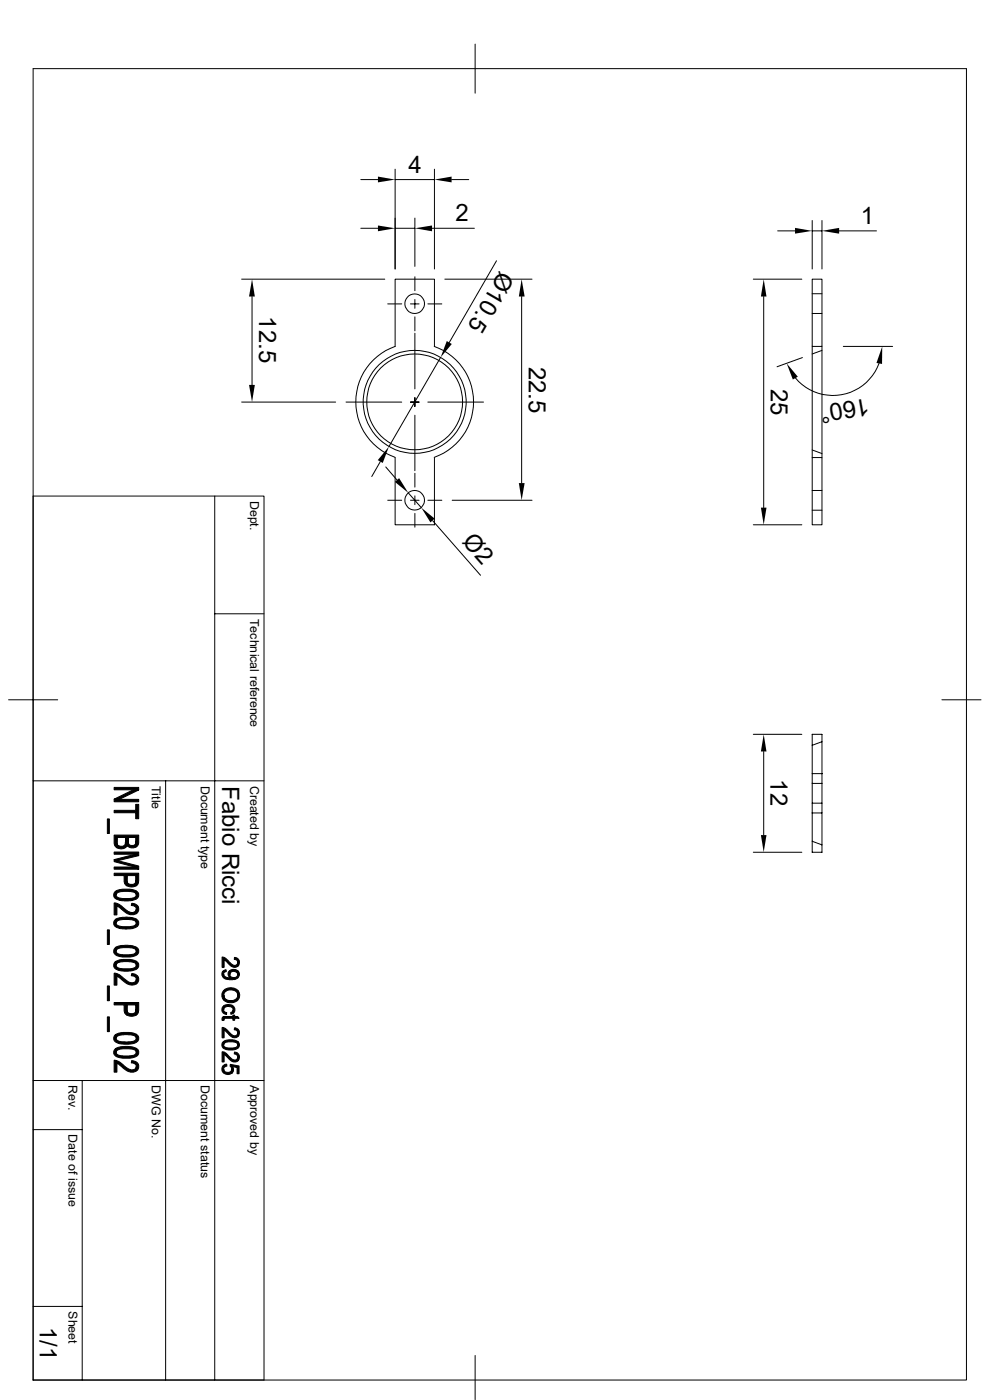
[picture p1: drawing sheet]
<svg xmlns="http://www.w3.org/2000/svg" width="210mm" height="297mm" viewBox="0 0 210 297" stroke-linecap="round" stroke-linejoin="round" font-family="sans-serif">
<g fill="none" stroke="#000" stroke-width=".21">
<path d="M7 14.6h198v278.2h-198zM100.8 9.4v10.4M76.5 38.1h3.7M83.8 35.9v21.2M83.8 38.1h8.4M92.2 35.9v21.2M95.8 38.1h3.6M51.3 59.2h30.3M76.5 48.4h3.7M83.8 48.4h4.2M88 46.3v10.2M88 58.7v3"/>
<path d="M91.7 48.4h8.9M94.4 59.2h18.5M105.3 55.3l-10 17.4M159.8 59.2h10.3M165 49h3.7M172.3 59.2h2.1v14.3h-2.1zM172.3 46.8v10.3M172.3 49h2.1M174.4 46.8v10.3M178 49h7.9M53.5 62.9v18.8M82.3 64.5h2.9"/>
<path d="M87.1 64.5h1.8M88 63.5v1.9M88 67.2v3M88 70.7v11.8M90.8 64.5h2.9M92.1 73.5a12.5 12.5 0 0 1 8.4 11.8 12.5 12.5 0 0 1-8.4 11.7M92.2 73.5v-14.3h-8.4v14.3a12.5 12.5 0 0 0-8.3 11.8 12.5 12.5 0 0 0 8.3 11.8v14.2h8.4v-14.2M93.5 75.8l-11 18.9M110.7 62.9v39.6M162 62.9v44.8M170.2 75.9l-5.4 1.9M172.3 73.5v23.6"/>
<path d="M172.3 62.3h2.1M172.3 66.5h2.1M174.4 73.5v23.6M174.4 74.3l-2.1 .8M178.9 73.5h10.5M186.5 77.1a10.4 10.4 0 0 1-17.8 3.1M51.3 85.3h19.9M73.4 85.3h11.8M80.7 97.9l-1.8 3.2M81.8 99.1l2.4 2.7M87.1 85.3h1.8M88 84.4v1.8"/>
<path d="M88 88.1v11.8M90.8 85.3h11.8M172.3 97.1h2.1v14.2h-2.1zM172.3 95.5l2.1 .7M7 105.2h49v187.6h-49M45.6 105.2v187.6M82.3 106.1h2.9M86.6 104.6l2.8 3.1M87.1 106.1h1.8M88 100.4v2.9M88 105.2v1.9M88 108.9v2.9"/>
<path d="M90.8 106.1h2.9M91.8 110.4l10.1 11.6M95.9 106.1h17M159.8 111.3h10.3M172.3 104.1h2.1M172.3 108.2h2.1M45.6 130.2h10.4M1.8 148.5h10.4M159.8 155.8h10.3M162 159.4v17.8M174.4 157.4l-2.1 .7M199.8 148.5h8.3"/>
<path d="M7 165.7h49M35.1 165.7v127.1M172.3 172.5v8.3h2.1v-8.3M172.3 164.1v-8.3h2.1v8.3M172.3 178.5l2.1 .7M172.3 166.2h2.1M172.3 170.4h2.1M174.4 164.1h-2.1v8.4M174.4 164.1v8.4h-2.1M159.8 180.8h10.3M7 239.6h10.4M7 229.2h49"/>
<path d="M17.4 229.2v63.6M7 277.2h10.4M100.8 287.6v9.3"/>
<circle cx="88" cy="64.4" r="2.07"/>
<circle cx="88" cy="85.3" r="10.9"/>
<circle cx="88" cy="85.3" r="10.2"/>
<circle cx="88" cy="106.1" r="2.07"/>
</g>
<g fill="#000" stroke="#000" stroke-width=".21">
<path d="M22.8 173.7h.4v3.1h-.4z" fill-rule="evenodd"/>
<path d="M24.8 177.7v.9a.91 .91 0 0 0 1 .9 .91 .91 0 0 0 .8-.9l-.1 1.3-.6 .2-1-.2-.1-.1z" fill-rule="evenodd"/>
<path d="M27.2 177.7v.8a.79 .79 0 0 0 .9 .9 .79 .79 0 0 0 .7-1v1.3l-.4 .2-.9-.1-.4-.3z" fill-rule="evenodd"/>
<path d="M24.2 171.9h4.6v-1.3h.6v3.1h-.6v-1.3h-4.6z" fill-rule="evenodd"/>
<path d="M24.2 177.2h5.2v1.9l-.6 .6v-2h-1.6l-.1 1.8-.1-.1-.4 .4v-2.1h-1.8v2.1l-.5-.4-.1-.4z" fill-rule="evenodd"/>
<path d="M24.2 169.5l5.2 .1v.5h-5.2z" fill-rule="evenodd"/>
<path d="M24.2 167h5.2v.6h-5.2z" fill-rule="evenodd"/>
<path d="M24.2 169.5l4.1-1.9h1.1l-4.1 2z" fill-rule="evenodd"/>
<path d="M22.8 197.3h.4v3.1h-.4z" fill-rule="evenodd"/>
<path d="M26.9 185.8v.9a.95 .95 0 0 0 .9 .9 .95 .95 0 0 0 1-.7v-.2v1.3a2.16 2.16 0 0 1-1.9-.1z" fill-rule="evenodd"/>
<path d="M24.7 188.9l1.3-.3 2.1 .1 .8 .3v.9a1.46 1.46 0 0 0-1.6-.8h-.4a2.26 2.26 0 0 0-2.2 .6l-.1 .2v-.8z" fill-rule="evenodd"/>
<path d="M24.2 191.6a5.6 5.6 0 0 1 2.9 1.7 1.09 1.09 0 0 0 1.8-.4v.9a2.76 2.76 0 0 1-3.2-1l-.9-.6v1.9h-.6z" fill-rule="evenodd"/>
<path d="M24.6 194.9l1.4-.3h2l.9 .4v.8a1.46 1.46 0 0 0-1.6-.7h-.4a2.01 2.01 0 0 0-2.3 .7z" fill-rule="evenodd"/>
<path d="M24.2 182.4l5.2 1.3v.7l-.8-.5-4.4-1.1z" fill-rule="evenodd"/>
<path d="M24.2 182.4l4.5-1.2 .7 .3-4.5 1.1z" fill-rule="evenodd"/>
<path d="M24.2 185.3h5.2l-.1 2.2-.5 .5v-2.2h-1.9v2.1l-.5-.5-.1-1.6h-2.1z" fill-rule="evenodd"/>
<path d="M24.4 189.2l.2-.1v.8a1.41 1.41 0 0 0 1.7 .7h.4a2.2 2.2 0 0 0 2.2-.6v-1a1.05 1.05 0 0 1 .5 1.2 1.05 1.05 0 0 1-1.1 .8l-1.9 .1a2.48 2.48 0 0 1-2.3-1v-.4z" fill-rule="evenodd"/>
<path d="M27.9 191.6a1.23 1.23 0 0 1 1.4 .7 1.23 1.23 0 0 1-.4 1.5l-.1-1.3-.4-.3-.5-.1z" fill-rule="evenodd"/>
<path d="M24.4 195.2l.2-.2v.8a1.78 1.78 0 0 0 2.1 .8h.1a2.01 2.01 0 0 0 2.1-.7v-.9a1.05 1.05 0 0 1 .5 1.2 1.05 1.05 0 0 1-1.1 .7l-1.9 .2a2.35 2.35 0 0 1-2.3-1v-.5z" fill-rule="evenodd"/>
<path d="M24.2 183.9h4.4l.8 .5h-5.2z" fill-rule="evenodd"/>
<path d="M24.2 180.8h5.2v.7l-.7-.3h-4.5z" fill-rule="evenodd"/>
<path d="M22.8 209.2h.4v3.1h-.4z" fill-rule="evenodd"/>
<path d="M22.8 215.7h.4v3.2h-.4z" fill-rule="evenodd"/>
<path d="M26.9 213.2v1a.95 .95 0 0 0 .9 .8 .95 .95 0 0 0 1-.6v-.2v1.2a2.16 2.16 0 0 1-1.9-.1z" fill-rule="evenodd"/>
<path d="M24.6 200.9l1.2-.3 2.4 .1 .7 .3v.8a1.46 1.46 0 0 0-1.6-.8h-.4a2.26 2.26 0 0 0-2.2 .7l-.1 .1z" fill-rule="evenodd"/>
<path d="M24.6 203.9l1.6-.4 1.9 .1 .8 .3v.9a1.46 1.46 0 0 0-1.6-.8h-.4a2.26 2.26 0 0 0-2.2 .6l-.1 .2z" fill-rule="evenodd"/>
<path d="M24.2 206.5a5 5 0 0 1 2.7 1.6 1.17 1.17 0 0 0 2-.3v.9a2.76 2.76 0 0 1-3.2-1l-.9-.6v1.9h-.6z" fill-rule="evenodd"/>
<path d="M24.6 219.4l1.6-.4 1.9 .1 .8 .3v.9a1.39 1.39 0 0 0-1.6-.8h-.4a2.99 2.99 0 0 0-2.2 .5l-.1 .3z" fill-rule="evenodd"/>
<path d="M24.4 201.1l.2-.1v.8a1.66 1.66 0 0 0 1.9 .8h.3a2.1 2.1 0 0 0 2.1-.7v-.9a1.05 1.05 0 0 1 .5 1.2 1.05 1.05 0 0 1-1.1 .7l-1.7 .1a2.22 2.22 0 0 1-2.5-1.1z" fill-rule="evenodd"/>
<path d="M24.4 204.1l.2-.1v.8a1.41 1.41 0 0 0 1.7 .7h.4a2.53 2.53 0 0 0 2.1-.5l.1-1.1a1.05 1.05 0 0 1 .5 1.3 1.05 1.05 0 0 1-1.1 .7l-1.5 .1a2.53 2.53 0 0 1-2.7-1v-.4z" fill-rule="evenodd"/>
<path d="M27.9 206.5a1.23 1.23 0 0 1 1.4 .7 1.23 1.23 0 0 1-.4 1.5l-.1-1.3-.4-.3-.5-.1z" fill-rule="evenodd"/>
<path d="M24.2 212.7h5.2l-.1 2.2-.5 .5v-2.2h-1.9v2.1l-.5-.5-.1-1.6h-2.1z" fill-rule="evenodd"/>
<path d="M47.2 215.9l.3-.3v.9h-.4z" fill-rule="evenodd"/>
<path d="M47.4 206l.6-.3v.4l-.5 .4-.1 .9a1.02 1.02 0 0 1 0-1.4z" fill-rule="evenodd"/>
<path d="M47.3 213.5l.1-.1 .2 1.2 .5 .2-.1 .4a1.03 1.03 0 0 1-.9-.6 1.03 1.03 0 0 1 .2-1.1z" fill-rule="evenodd"/>
<path d="M48.7 206l.2 1.4a.92 .92 0 0 1-.2-1.4z" fill-rule="evenodd"/>
<path d="M49.4 214.2l.1 .8-.5 .2-.1-.4 .5-.3z" fill-rule="evenodd"/>
<path d="M47.4 213.4a1.55 1.55 0 0 1 2.4 .7v.5l-.3 .4-.1-.8a1.12 1.12 0 0 0-1.7-.5l-.2 .5z" fill-rule="evenodd"/>
<path d="M47.1 203l.7 .2 .8 .9a1.11 1.11 0 0 0 1.7 .4l.1-.3v.8a1.82 1.82 0 0 1-2.3-1l-.6-.4v1.6h-.4z" fill-rule="evenodd"/>
<path d="M47.1 218l.8 .2 .8 .9a1 1 0 0 0 1.6 .3l.1-.3v.8a1.59 1.59 0 0 1-2.1-.7l-.8-.7v1.7h-.4z" fill-rule="evenodd"/>
<path d="M48.7 206a1.48 1.48 0 0 1 1.8 0l-.1 .8a.84 .84 0 0 0-.8-.7 .84 .84 0 0 0-.8 .7z" fill-rule="evenodd"/>
<path d="M47.4 210.1l.9-.5h1.4l.7 .5v1.1a1.51 1.51 0 0 0-2.4-.9l-.5 .6-.1 1.2a1.63 1.63 0 0 1 0-2z" fill-rule="evenodd"/>
<path d="M47.5 215.6h1.9v-.3h.4v.3h.6l.3 .4h-.9v.5h-.4v-.5h-1.6l-.3 .3z" fill-rule="evenodd"/>
<path d="M49.7 203.1a1.06 1.06 0 0 1 1.1 .7 1.06 1.06 0 0 1-.4 1.2v-1.1l-.2-.2-.5-.2z" fill-rule="evenodd"/>
<path d="M47.5 206.7a1.16 1.16 0 0 0 1.4 .7v-.3a.9 .9 0 0 0 1.5-.3l.1-.8a1.19 1.19 0 0 1 0 1.4 1.19 1.19 0 0 1-1.3 .5l-1.6-.3-.2-.2z" fill-rule="evenodd"/>
<path d="M49.7 218.1a1.04 1.04 0 0 1 1.1 .6 1.04 1.04 0 0 1-.4 1.2v-1.1l-.3-.3h-.4z" fill-rule="evenodd"/>
<path d="M47.5 211.2a1.54 1.54 0 0 0 2.6 .7l.3-.6 .1-1.2a1.63 1.63 0 0 1 0 2 1.63 1.63 0 0 1-1.8 .6l-.7-.1-.5-.3z" fill-rule="evenodd"/>
<path d="M24.6 222.4l1.2-.4 2.4 .1 .7 .3v.9a1.46 1.46 0 0 0-1.6-.8h-.4a2.26 2.26 0 0 0-2.2 .6l-.1 .2z" fill-rule="evenodd"/>
<path d="M24.2 224.9a5.1 5.1 0 0 1 2.7 1.6 1.18 1.18 0 0 0 2-.2v.9a2.52 2.52 0 0 1-3.1-.9l-1-.7v1.9h-.6z" fill-rule="evenodd"/>
<path d="M24.4 219.6l.2-.1v.8a1.53 1.53 0 0 0 1.9 .7l.3 .1a2.69 2.69 0 0 0 2-.6l.1-1.1a1.04 1.04 0 0 1 .5 1.2 1.04 1.04 0 0 1-1 .8l-1.6 .1a2.53 2.53 0 0 1-2.7-1v-.5z" fill-rule="evenodd"/>
<path d="M24.4 222.6l.2-.2v.9a1.66 1.66 0 0 0 1.9 .7h.3a2.1 2.1 0 0 0 2.1-.6v-1a1.05 1.05 0 0 1 .5 1.2 1.05 1.05 0 0 1-1.1 .8l-1.7 .1a2.22 2.22 0 0 1-2.5-1.1z" fill-rule="evenodd"/>
<path d="M27.9 225a1.24 1.24 0 0 1 1.4 .6 1.24 1.24 0 0 1-.3 1.5l-.1 .1-.1-1.4-.3-.2-.6-.1z" fill-rule="evenodd"/>
<path d="M47.3 226.1l.8-.3v.4l-.6 .4v1a1.12 1.12 0 0 1-.2-1.5z" fill-rule="evenodd"/>
<path d="M47.5 226.8a.87 .87 0 0 0 .8 .7 .87 .87 0 0 0 .8-.7l.1 .9a1.4 1.4 0 0 1-1.7-.1z" fill-rule="evenodd"/>
<path d="M49.3 226.3a1.04 1.04 0 0 1 0 1.3z" fill-rule="evenodd"/>
<path d="M47.5 220.9l1-.3 1.4 .1 .5 .2v.8a1.3 1.3 0 0 0-1.6-.7 1.06 1.06 0 0 0-1.3 .7z" fill-rule="evenodd"/>
<path d="M47.1 223.1l.6 .2 .9 .9a1.23 1.23 0 0 0 1.7 .5l.1-.4v.8a1.86 1.86 0 0 1-2.3-.9l-.6-.5v1.6h-.4z" fill-rule="evenodd"/>
<path d="M48.9 225.8l1.8 .3v1.7h-.4v-1.3l-1-.2-.1 1.4-.1-1.1-.3-.4z" fill-rule="evenodd"/>
<path d="M47.2 221.1l.2-.1 .1 .7a1.41 1.41 0 0 0 1.7 .6 1.02 1.02 0 0 0 1.2-.6v-.8a1.03 1.03 0 0 1 .3 1.3 1.03 1.03 0 0 1-1.2 .5h-1.1a1.09 1.09 0 0 1-1.1-.4 1.09 1.09 0 0 1-.1-1.2z" fill-rule="evenodd"/>
<path d="M49.7 223.2a1.07 1.07 0 0 1 1.1 .7 1.07 1.07 0 0 1-.4 1.2v-1.1l-.2-.3-.5-.1z" fill-rule="evenodd"/>
</g>
<g fill="#000">
<path d="M80.2 37.5l3.6 .6-3.6 .6zM92.2 38.1l3.6-.6v1.2zM80.2 47.8l3.6 .6-3.6 .7zM88 48.4l3.7-.6v1.3zM168.7 48.3l3.6 .7-3.6 .6zM174.4 49l3.6-.7v1.3zM53.5 59.2l.6 3.7h-1.3zM94.8 72.3l1 .7-2.3 2.8zM110.7 59.2l.6 3.7h-1.2zM162 59.2l.6 3.7h-1.2zM187.2 73.5l-.1 3.7-1.2-.2zM52.8 81.7h1.3l-.6 3.6z"/>
<path d="M82.5 94.7l-1.3 3.5-1.1-.6zM166.9 77.1l2.3 2.8-1 .6zM83.8 102.2l.9-.8 1.9 3.2zM89.4 107.7l2.8 2.3-.9 .8zM110.1 102.5h1.2l-.6 3.6zM161.4 107.7h1.2l-.6 3.6zM162 155.8l.6 3.6h-1.2zM161.4 177.2h1.2l-.6 3.6z"/>
</g>
<g font-size="5.1">
<text x="86.7" y="36.6">4</text>
<text x="96.6" y="47">2</text>
<text x="182.6" y="47.5">1</text>
<text x="106.1" y="57.2" transform="rotate(120 106.1 57.2)">Ø10.5</text>
<text x="55" y="67.1" transform="rotate(90 55 67.1)">12.5</text>
<text x="112.2" y="77.8" transform="rotate(90 112.2 77.8)">22.5</text>
<text x="163.5" y="82.5" transform="rotate(90 163.5 82.5)">25</text>
<text x="184.1" y="84.4" transform="rotate(170 184.1 84.4)">160°</text>
<text x="97.9" y="115" transform="rotate(49 97.9 115)">Ø2</text>
<text x="47.1" y="166.7" transform="rotate(90 47.1 166.7)">Fabio Ricci</text>
<text x="163.4" y="165.3" transform="rotate(90 163.4 165.3)">12</text>
<text x="8.4" y="281.4" transform="rotate(90 8.4 281.4)">1/1</text>
</g>
<g font-size="2.6">
<text x="53.1" y="106.3" transform="rotate(90 53.1 106.3)">Dept.</text>
<text x="53.1" y="131.3" transform="rotate(90 53.1 131.3)">Technical reference</text>
<text x="32.2" y="166.7" transform="rotate(90 32.2 166.7)">Title</text>
<text x="42.6" y="166.7" transform="rotate(90 42.6 166.7)">Document type</text>
<text x="53.1" y="166.7" transform="rotate(90 53.1 166.7)">Created by</text>
<text x="14.5" y="230.2" transform="rotate(90 14.5 230.2)">Rev.</text>
<text x="32.2" y="230.2" transform="rotate(90 32.2 230.2)">DWG No.</text>
<text x="42.6" y="230.2" transform="rotate(90 42.6 230.2)">Document status</text>
<text x="53.1" y="230.2" transform="rotate(90 53.1 230.2)">Approved by</text>
<text x="14.5" y="240.7" transform="rotate(90 14.5 240.7)">Date of issue</text>
<text x="14.5" y="278.2" transform="rotate(90 14.5 278.2)">Sheet</text>
</g>
</svg>
